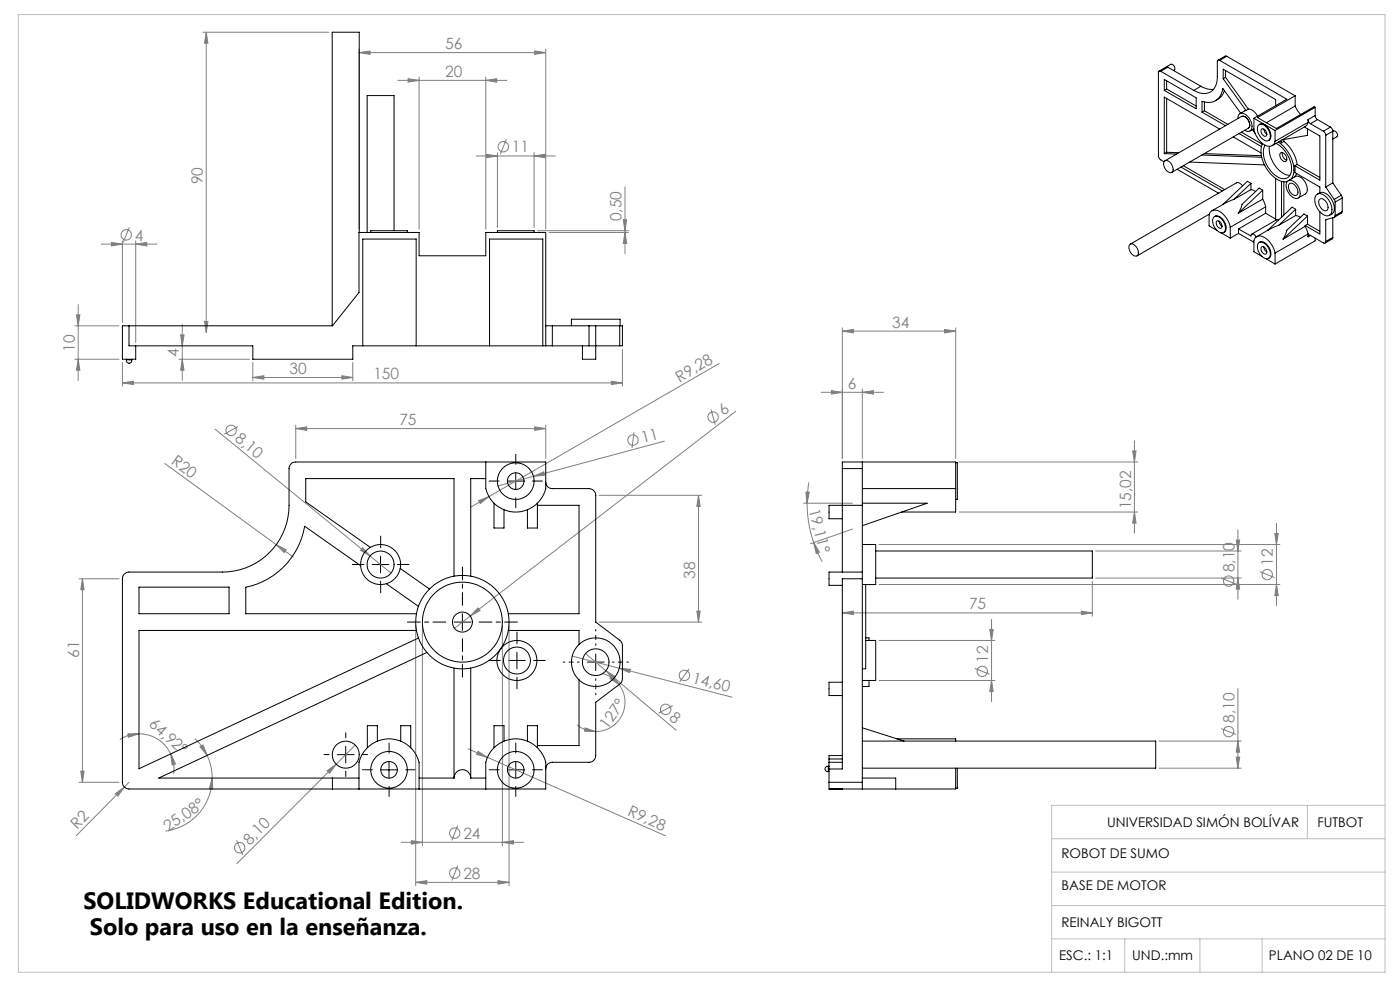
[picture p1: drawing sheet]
<svg xmlns="http://www.w3.org/2000/svg" width="420mm" height="297mm" viewBox="0 0 420 297" stroke-linecap="round" stroke-linejoin="round" font-family="sans-serif">
<g fill="none" stroke="#808080" stroke-width=".3">
<path d="M60.9 9.7h37.8M61.9 9.7v90M61.9 9.7l.5 3.2h-1.1zM107.7 15.8l3.3-.5v1zM107.7 14.8v53.8M107.7 15.8h56M160.4 15.3l3.3 .5-3.3 .5zM163.7 14.8v53.8M119.4 24.1h32.7M122.4 23.6l3.3 .5-3.3 .5zM125.7 23.1v45.5M145.7 24.1l3.3-.5v1z"/>
<path d="M145.7 23.1v45.5M142.9 46.7h23.7M145.9 46.2l3.3 .5-3.3 .6zM149.2 45.8v22.4M151.9 41.7l-1.8 4.5M160.2 46.7l3.3-.5v1.1zM160.2 45.8v22.4M187.5 56v20M30.4 73.2h16.7M33.4 72.7l3.3 .5-3.3 .5zM36.7 72.2v24.5M38.8 68.2l-1.8 4.4"/>
<path d="M40.7 73.2l3.3-.5v1zM40.7 72.2v30.5M161.2 69.1h27.3M164.7 69.7h23.8M187 65.9h1l-.5 3.2zM187.5 69.7l.5 3.3h-1zM22.4 97.6h13.3M22.9 94.4h1.1l-.5 3.2zM23.5 91.3v22.7M54.7 97.3v16.7M61.3 96.3h1.1l-.5 3.4zM252.7 99.2l3.3-.5v1.1z"/>
<path d="M252.7 98.2v39.2M252.7 99.2h34M283.4 98.7l3.3 .5-3.3 .6zM286.7 98.2v39.2M22.4 107.7h13.3M23.5 107.7l.5 3.2h-1.1zM36.7 114.8l3.3-.5v.9zM36.7 108.7v7M36.7 114.8h150M53.7 107.7h21.2M54.2 100.4h1l-.5 3.2zM54.7 107.7l.5 3.2h-1z"/>
<path d="M75.8 113.1l3.4-.5v1zM75.8 108.7v5.4M75.8 113.1h30M102.6 112.6l3.2 .5-3.2 .5zM105.8 108.7v5.4M183.4 114.3l3.3 .5-3.3 .4zM186.7 104.7v11M215.8 108.9l-69.1 39.9M246.3 117.6h18.7M249.4 117.1l3.3 .5-3.3 .5zM258.7 117.6l3.3-.5v1zM258.7 116.6v20.8"/>
<path d="M49.5 138.9l38.5 28.1M64.5 128.6l46.6 38M71.4 127.8l-4.2 2.3M88.7 128.4l3.3-.5v1.1zM88.7 127.5v9.9M88.7 128.4h75M160.4 127.9l3.3 .5-3.3 .6zM163.7 127.5v9.9M190.2 129.5l-.6 4.8M199.3 132.2l-39.3 10.6M213.3 122.7l1.3 4.6M220.7 123.3l-79.6 61.3"/>
<path d="M287.7 138.5h53.6M339.8 135.1h1l-.5 3.4zM340.3 132.1v27.7M143.6 150l3.1-1.2-2.6 2.1zM146.7 148.8l-5.5 3.2M160 142.8l3.1-1.4 .2 1zM160 142.8l-10.6 2.8M179.7 148.4h30.8M209.5 148.4v38M209.5 148.4l.5 3.4h-.9zM241.1 150.8h14.6M241.8 147.5h1l-.7 3.3z"/>
<path d="M242.1 150.8l.2 3.4 .5 3.5 1.3 4.9M242.7 144.5l-.6 6.3M255.8 158.6l-12.6 4.3M287.7 153.5h53.6M340.3 153.5l.5 3.3h-1zM371.4 158.8v20.8M382.4 159.9h1.1l-.6 3.3zM382.9 156.8v24.7M23.7 173.5h12M24.7 173.5v61M24.7 173.5l.5 3.2h-1zM82.9 163.2l2.9 1.6-.5 .8z"/>
<path d="M108.8 164.1l2.3 2.5-2.9-1.7zM111.1 166.6l6.2 5.2M244.1 162.6l1.7 2.9-.9 .4zM244.1 162.6l2.6 5.8M263.7 163.2h120.3M263.7 175.2h120.3M327.7 174.2v10.5M328.7 165.1h43.7M328.7 173.2h43.7M366.4 173.2l4.4 1.8M370.9 161.9h1l-.5 3.2zM371.4 173.2l.5 3.4h-1z"/>
<path d="M377.9 171.3l4.5 1.8M382.9 175.2l.6 3.3h-1.1zM124.7 187.5v78M126.7 187.5v66M141.1 184.6l-4.8 3.7M143.4 182.2l.6 .8-2.9 1.6zM150.7 187.5v66M152.7 187.5v78M171.7 196.6l47.9 12.3M175.6 195.9l6.2 5.1M179.7 186.4h30.8M209.1 183.2h.9l-.5 3.2z"/>
<path d="M252.7 183.7l3.3-.5v1zM252.7 183.7h75M263.7 191.9h34.7M296.9 188.7h1.1l-.5 3.2zM297.5 185.6v24.7M324.4 183.2l3.3 .5-3.3 .5zM38.4 219.9h3.3l-3.2 1zM41.7 219.9a10.6 10.6 0 0 1 9.5 6.1M41.7 219.9l-2.8 .4-3 1.3M173.1 217.3l2.7 1.4 2.9 .5M175.5 218.2l3.2 1-3.3-.1zM180.8 201.9l2.4 1 1.7 1.3 .8 1"/>
<path d="M181.8 201l2.8 1.8-.6 .7zM181.8 201l21 17.9M183.7 202.6l2 2.6-2.7-1.9zM185.7 205.2a8.8 8.8 0 0 1 .9 9.2 8.8 8.8 0 0 1-7.9 4.8M185.8 200.3l3.3 .3-.3 1zM201.8 211.5l-4.2 2.2M206.7 200.5l-2.8 3.9M263.7 203.9h34.7M292.5 200.3l4.4 1.8M297.5 203.9l.5 3.4h-1.1zM366.4 218.4l4.4 1.7M371.4 206.3v23.9"/>
<path d="M23.7 234.5h12M24.2 231.1h1l-.5 3.4zM34.6 237.9l2.7-2-2 2.7zM37.3 235.9l-14.4 14.5M38.7 234.5l-1.4 1.4M51.2 226l1.4 3-1 .3zM51.2 226l.9 2.6v3.3M58.5 221.4l1.9 2 1.7 3M60 223.8l.9-.5 1.2 3.1zM62.1 226.4l1 2.7 .5 4.1M63.6 233.2l.2 3.3-1-.1zM63.6 233.2a16 16 0 0 1-13.9 15.9"/>
<path d="M98.1 231l2.8-2-2 2.7zM106.6 223.3l-35.6 35.5M140.4 224.4l59.3 26.1M143.4 225.2l2.8 1.8-3.2-.9zM347.7 222.1h24.7M347.7 230.2h24.7M370.9 226.9h1l-.5 3.3zM371.4 222.1l.5 3.3h-1zM71 251.8l1.8 4.5M120.4 252.4h36.7M123.4 252l3.3 .4-3.3 .6zM137.3 259.5l-1.8 4.4"/>
<path d="M137.3 247.4l-1.8 4.5M150.7 252.4l3.3-.4v1zM124.7 264.4l3.3-.5v1.1zM124.7 264.4h28M149.4 263.9l3.3 .5-3.3 .6z"/>
<circle cx="151" cy="44" r="1.56"/>
<circle cx="37.9" cy="70.4" r="1.56"/>
<circle cx="69.3" cy="129" r="1.55"/>
<circle cx="189.9" cy="131.9" r="1.55"/>
<circle cx="213.9" cy="125" r="1.55"/>
<circle cx="368.6" cy="174.1" r="1.56"/>
<circle cx="380.2" cy="172.2" r="1.56"/>
<circle cx="199.7" cy="212.6" r="1.56"/>
<circle cx="205.3" cy="202.4" r="1.56"/>
<circle cx="294.7" cy="201.2" r="1.55"/>
<circle cx="368.6" cy="219.3" r="1.56"/>
<circle cx="71.9" cy="254" r="1.57"/>
<circle cx="136.4" cy="249.7" r="1.56"/>
<circle cx="136.4" cy="261.7" r="1.55"/>
</g>
<g fill="none" stroke="#000" stroke-width=".3" stroke-dasharray="15.2 1.3 1.3 1.3">
<path d="M154.7 139.2v-3M149.7 144.2h-3M154.7 149.2v3M159.7 144.2h3M109.2 169.2h-3.5M114.2 164.2v-3.5M114.2 174.2v3.5M119.2 169.2h3.5M150.1 197.9h-3.5M155.1 192.9v-3.5M160.1 197.9h3.5M155.1 202.9v3.5"/>
<path d="M98.7 226.1h-1.5M103.7 221.2v-1.6M103.7 231.1v1.6M108.7 226.1h1.6M111.7 230.7h-3M116.7 225.7v-3M116.7 235.7v3M121.7 230.7h3M149.7 230.7h-3M154.7 225.7v-3M154.7 235.7v3M159.7 230.7h3"/>
</g>
<path d="M133.7 186.4h-11.5M138.7 181.4v-11.5M138.7 191.4v11.5M143.7 186.4h11.5" fill="none" stroke="#000" stroke-width=".3" stroke-dasharray="15.2 1.3 1.3 1.3" stroke-dashoffset="11.4"/>
<path d="M173.7 198.4h-4.8M178.7 193.4v-4.8M183.7 198.4h4.8M178.7 203.4v4.8" fill="none" stroke="#000" stroke-width=".3" stroke-dasharray="15.2 1.3 1.3 1.3" stroke-dashoffset="14.7"/>
<g fill="none" stroke="#000" stroke-width=".3">
<path d="M152.2 144.2h5M154.7 141.7v5M111.7 169.2h5M114.2 166.7v5M136.2 186.4h5M138.7 183.9v5M152.6 197.9h5M155.1 195.5v4.9M176.2 198.4h5M178.7 196v4.9M101.2 226.2h5M103.7 223.7v5"/>
<path d="M114.2 230.7h5M116.7 228.2v5M152.2 230.7h5M154.7 228.2v5"/>
</g>
<path d="M5.5 4.4h410v287h-410zM315.5 251.4h100M392.2 241.4v10M415.5 241.4h-100v50M315.5 271.4h100M315.5 261.4h100M315.5 281.4h100M337.4 281.4v10M360 281.4v10M378.6 281.4v10" fill="none" stroke="#c0c0c0" stroke-width=".3"/>
<g fill="#808080">
<path d="M108.8 164.1l2.3 2.5-2.9-1.7z"/>
<path d="M82.9 163.2l2.9 1.6-.5 .8z"/>
<path d="M160 142.8l3.1-1.4 .2 1z"/>
<path d="M143.6 150l3.1-1.2-2.6 2.1z"/>
<path d="M143.4 182.2l.6 .8-2.9 1.6z"/>
<path d="M98.1 231l2.8-2-2 2.7z"/>
<path d="M34.6 237.9l2.7-2-2 2.7z"/>
<path d="M181.8 201l2.8 1.8-.6 .7z"/>
<path d="M143.4 225.2l2.8 1.8-3.2-.9z"/>
<path d="M185.8 200.3l3.3 .3-.3 1z"/>
<path d="M51.2 226l1.4 3-1 .3zM38.4 219.9h3.3l-3.2 1z"/>
<path d="M160.4 127.9l3.3 .5-3.3 .6zM88.7 128.4l3.3-.5v1.1zM102.6 112.6l3.2 .5-3.2 .5zM75.8 113.1l3.4-.5v1zM160.2 46.7l3.3-.5v1.1zM145.9 46.2l3.3 .5-3.3 .6zM283.4 98.7l3.3 .5-3.3 .6zM252.7 99.2l3.3-.5v1.1zM324.4 183.2l3.3 .5-3.3 .5zM252.7 183.7l3.3-.5v1z"/>
<path d="M124.7 264.4l3.3-.5v1.1zM149.4 263.9l3.3 .5-3.3 .6zM123.4 252l3.3 .4-3.3 .6zM150.7 252.4l3.3-.4v1zM36.7 114.8l3.3-.5v.9zM183.4 114.3l3.3 .5-3.3 .4zM107.7 15.8l3.3-.5v1zM160.4 15.3l3.3 .5-3.3 .5zM122.4 23.6l3.3 .5-3.3 .5zM145.7 24.1l3.3-.5v1zM33.4 72.7l3.3 .5-3.3 .5zM40.7 73.2l3.3-.5v1z"/>
<path d="M249.4 117.1l3.3 .5-3.3 .5zM258.7 117.6l3.3-.5v1z"/>
<path d="M63.6 233.2l.2 3.3-1-.1zM60 223.8l.9-.5 1.2 3.1z"/>
<path d="M175.5 218.2l3.2 1-3.3-.1zM183.7 202.6l2 2.6-2.7-1.9z"/>
<path d="M54.7 107.7l.5 3.2h-1zM54.2 100.4h1l-.5 3.2zM187.5 69.7l.5 3.3h-1zM187 65.9h1l-.5 3.2zM340.3 153.5l.5 3.3h-1zM339.8 135.1h1l-.5 3.4z"/>
<path d="M209.1 183.2h.9l-.5 3.2zM209.5 148.4l.5 3.4h-.9z"/>
<path d="M24.7 173.5l.5 3.2h-1zM24.2 231.1h1l-.5 3.4zM22.9 94.4h1.1l-.5 3.2zM23.5 107.7l.5 3.2h-1.1zM61.9 9.7l.5 3.2h-1.1zM61.3 96.3h1.1l-.5 3.4zM382.4 159.9h1.1l-.6 3.3zM382.9 175.2l.6 3.3h-1.1zM370.9 161.9h1l-.5 3.2zM371.4 173.2l.5 3.4h-1zM371.4 222.1l.5 3.3h-1zM370.9 226.9h1l-.5 3.3zM296.9 188.7h1.1l-.5 3.2zM297.5 203.9l.5 3.4h-1.1z"/>
<path d="M241.8 147.5h1l-.7 3.3zM244.1 162.6l1.7 2.9-.9 .4z"/>
</g>
<g fill="none" stroke="#000" stroke-width=".3">
<path d="M365.9 18.1a.44 .44 0 0 0-.5 0 .44 .44 0 0 0-.2 .4v4.5a4.3 4.3 0 0 1-4.1 5l-1.2-.1-1.8-.8M365.9 18.1l20.1 11.6-9.8 5.8M368 16.9l-.5-.1-2.1 1.3M368 16.9l-2.1 1.2M368 16.9l20.5 11.8M348.2 21.4a.42 .42 0 0 0-.5-.1 .42 .42 0 0 0-.2 .5v25l.4 .9 1.3 .8M348.2 21.4l9.9 5.7M348.2 21.4l2.1-1.3 10 5.8M349.3 23.8l9.5 5.5v3.3l-9.5-5.5zM350 26.7l8.8 5.1M350 24.2v2.5M350 29.5v16.1"/>
<path d="M350 26.7l-.7 .4M352.1 21.1a1.09 1.09 0 0 0 .2-1.2 1.09 1.09 0 0 0-1-.6l-3.6 2M360.3 25.9l1.8 .7 2 .2M360.3 25.9l-2.2 1.2M360.6 33.6v-3.2a4.4 4.4 0 0 0 6.3-3.9l5.3 7.4M360.6 33.6l7.1 4.1M361.3 33.2l7.1 4.1M361.3 30.5v2.7M361.3 33.2l-.7 .4M365.9 38.7l-16.6-9.6v16.9M367 23.6v-2.9l15.7 9.1v1.9M367 23.6l6.8 9.5"/>
<path d="M367.3 27.2a4.7 4.7 0 0 1-2.7 3M367.7 23.2l6.8 9.5M367.7 21.2v2M367.7 23.2l-.7 .4M371.4 35.6a1.39 1.39 0 0 1 .8-1.7 1.39 1.39 0 0 1 1.7 .6 3.8 3.8 0 0 1 1.3 4.6l-.7 .3-1.1-.4M372.4 39.6l6.3 3.6M373.8 33.1l-1.8 1M374.5 32.7a3.5 3.5 0 0 1 2.8 2.1M374.5 32.7l-.7 .4M375.7 38.8l.8 1.2M376.2 35.5v3.2a6.2 6.2 0 0 0 4.6 5.1l.9-.2 .5-.5 .3-.7M376.2 38.6l-1.2 .7"/>
<path d="M376.2 35.5l6.3 3.6M377.5 37.6a1.84 1.84 0 0 1 2.8 .9 2.72 2.72 0 0 1 .2 3.6 3.1 3.1 0 0 1-3.2-2.9v-1.1zM377.8 37.4a1.9 1.9 0 0 1 2.6 1 2.48 2.48 0 0 1 .1 3.7M378.5 38.7a1.35 1.35 0 0 1 1.3 .7 1.35 1.35 0 0 1-.1 1.4 1.53 1.53 0 0 1-1.2-2.1zM379.2 38.7l.2 .8 .6 .7M382.5 39.1v3.3M388.5 31.8l1.7 2.5M388.5 28.7l-11.2 6.5 5.6 3.3 11.3-6.5 .3 .2M388.5 31.8l-8.6 5M388.5 28.7v3.1M391.5 37.9l-9.8 5.7M391.5 37.9v.3l4.5 2.5v13.3l-7.6-4.3"/>
<path d="M392.3 38.6v2l-7.7 1.3M392.4 36.7l-.3 .7-.6 .5M392.4 35.8l.1 .6 .6 .7M392.4 35.8v.9M392.4 36.7l-9.9 5.7M393.1 37.1l3.9 2.2M394.5 34.6l.2 .5 .6 .7M394.5 32.2l-12 6.9M394.5 34.6l-2.1 1.2M394.5 32.2v2.4M395.3 35.8l-2.2 1.3M395.3 35.8l3.8 2.3"/>
<path d="M397 39.3l.6 .7 .1 .5M399.1 38.1l.6 .7 .1 .5M399.1 38.1l-2.1 1.2M399.8 39.4a1.05 1.05 0 0 1 1.2 .4 1.05 1.05 0 0 1 0 1.2l-1.2 .7M399.8 39.3l-2.1 1.2M399.8 39.3v15.5M349.3 46l3.7 .2M349.4 48.3a1.94 1.94 0 0 1 2.4 1.8 1.07 1.07 0 0 1-.2 1.6 1.07 1.07 0 0 1-1.6-.5 2.41 2.41 0 0 1-.6-2.9zM349.5 48.2l23-13.3a2.35 2.35 0 0 1 2 3.5l-23 13.3M350 45.6l3.7 .2M350 45.6l-.7 .4M353.1 50.7l12.4 7.2"/>
<path d="M354.3 50.1l12.4 7.1M355 49.7l12.4 7.1M356.9 48.6l22.4 .8M360.6 46.5l17.9 .6M361.3 46l17.1 .7M370 41l8.3 4.9M370.1 59.8l-3.2 1.5M371.7 40l6.7 3.9M372.7 55.7a1.56 1.56 0 0 0-1.8-.9l-31.8 18.4M375.3 56.8l1.4 .6M375.3 55v1.8M375.3 55l-1.1-.7-7.3 7"/>
<path d="M375.3 56.8l-5.2 3M375.3 55l-5.2 4.8M378.7 43a9.7 9.7 0 0 0 6.3 11.5l1.2-.1M378.8 59.7l.9 2.3M378.8 57l-1-.6-5.2 4.8-1.1 2.7M378.8 57v2.7M378.8 59.7l-7.3 4.2M378.8 57l-7.3 6.9M380.8 43.8a8.5 8.5 0 0 0 5.8 8.7l.4 .1M382.7 53.5v12.5M382.8 43a8.8 8.8 0 0 1 4.4 9 2.56 2.56 0 0 1-4.2 .8 8.3 8.3 0 0 1-3.6-9l.2-.3M383.5 42.6a10.2 10.2 0 0 1 4.4 9.9l-.5 1.1"/>
<path d="M383.9 42.4l.6 .4M384.2 45.8a1.68 1.68 0 0 1 1.6 .8 1.68 1.68 0 0 1-.1 1.8 1.77 1.77 0 0 1-1.5-2.6zM384.5 42v.8M384.5 54.4v10.7M384.7 45.7a2.05 2.05 0 0 0 1.3 2.3M385.2 42.4a11.6 11.6 0 0 1 3.9 6.9M385.2 41.8v.6M385.2 54.5v9.9M385.2 42.4l-.7 .4M386.1 54.4a1.86 1.86 0 0 1 2.9 .8 3.2 3.2 0 0 1 .5 4.1 2.96 2.96 0 0 1-3.4-2.4l-.3-1.2zM386.5 54.1l2.1-1.2a3.3 3.3 0 0 1 3.5 3 1.88 1.88 0 0 1-.5 2.2l-2.1 1.2M386.8 55.1a2.18 2.18 0 0 1 2.6 2.2 1.01 1.01 0 0 1-.6 1.3 1.01 1.01 0 0 1-1.3-.6 2.37 2.37 0 0 1-.7-2.9z"/>
<path d="M388.4 49.7v2l7.6 4.4v1.7M389 52l-.6 1M389.1 49.3l6.9 3.9M389.1 49.3l-.7 .4M394.9 58.4a2.27 2.27 0 0 1 3.2 .9 4.4 4.4 0 0 1 1.1 4.9 2.08 2.08 0 0 1-3.1-.6 4.3 4.3 0 0 1-1.2-5.2zM395.7 59.9a1.44 1.44 0 0 1 2.3 .9 1.62 1.62 0 0 1-.2 2.4 2.63 2.63 0 0 1-2.1-3.3zM396 57.8a3.2 3.2 0 0 1 3.6 2.1 3.1 3.1 0 0 1 0 4.2l-.7 .4M396 57.7l-.8 .5M397.7 40.5v15.6M397.7 56.1l2.6 3.7M399.8 54.8l-2.1 1.3M399.8 54.8l2.6 3.7"/>
<path d="M400.3 59.8l.2 .8M402.4 58.5l.3 .8M402.4 58.5l-2.1 1.3M402.7 59.3l-2.2 1.3M402.7 59.3v4.1M107.8 69.7v-60h-8.1v87.9M111.2 69.7v-.6h11v.6M118.2 69.1v-40.5h-8.1v41.1M149.2 69.7v-.6h11v.6M338.8 73.4a1.28 1.28 0 0 1 2.1 .6 1.78 1.78 0 0 1 0 2.8 2.64 2.64 0 0 1-2.1-3.4zM362.8 64.2l-21.7 12.5M364.1 65.2a1.85 1.85 0 0 1 2.7 .9 2.77 2.77 0 0 1 .3 3.6 3 3 0 0 1-3.2-3l-.1-.7z"/>
<path d="M364.3 64.9a2.29 2.29 0 0 1 3 1.6 2.17 2.17 0 0 1-.2 3.2M364.9 66.4a1.25 1.25 0 0 1 1.7 1.4 .62 .62 0 0 1-.5 .7 .62 .62 0 0 1-.7-.5l-.5-.7zM365.7 66.3l.2 .8 .7 .7M365.9 66.4h-.2M366.3 69.8l2.8 1.6M366.9 61.3l-3.3 1.9M369.1 68.1a6.2 6.2 0 0 0-4.6-5.1l-1 .2-.7 .9-.1 3.6 2.4 1.4M369.1 68.1v3.3M371.5 68.6l3.8 2.1a.62 .62 0 0 1 .5-.6 .62 .62 0 0 1 .7 .4l.4 .5M371.5 68.6v1.4M371.5 70l4.7 2.6M371.5 70l-2.4 1.4"/>
<path d="M377.5 72.9a1.9 1.9 0 0 1 2.8 .9 2.72 2.72 0 0 1 .2 3.6 2.66 2.66 0 0 1-3-2.1l-.3-1.2zM377.8 72.7a1.87 1.87 0 0 1 2.5 .9 2.72 2.72 0 0 1 .4 3.7l-.2 .1M378.5 74a1.35 1.35 0 0 1 1.3 .7 1.35 1.35 0 0 1-.1 1.5 1.51 1.51 0 0 1-1.2-2.2zM379.2 74l.2 .8 .6 .8M379.3 74.1l-.1 .1M379.7 63.9l3 1.7M379.7 62v1.9M379.7 62l-10.6 6.1M379.7 63.9l-8.2 4.7M379.8 77.5l2.7 1.6M380.3 69l-3.3 1.9M382.5 75.8a5.9 5.9 0 0 0-4.9-5.1l-.9 .5-.4 .6-.1 3.7 2.4 1.3"/>
<path d="M382.5 75.8v3.3M383.6 67.6l-3.3 1.4M383.6 65.9h-.7l-7.4 4.3M388.7 64.6l1.4 .6M388.7 62.7v1.9M388.7 62.7l-1.1-.6-7.3 6.9M388.7 64.6l-5.1 3M388.7 62.7l-5.1 4.9M391.5 67.8l.9 2.3M391.5 67.6v.2M391.5 67.8l-6.6 3.9M392.3 64.7l-1.1-.6-5.2 4.9-1.1 2.7"/>
<path d="M392.3 64.7v2.5M392.3 67.2l3.7 2.1M392.3 64.7l-7.4 7M392.3 67.2l-.8 .4M392.4 70.1v.9M392.4 70.1l-9.9 5.7M393.1 70.6l3.9 2.2a.44 .44 0 0 0 .5 0 .44 .44 0 0 0 .2-.4M393.1 70.6a.44 .44 0 0 0-.5-.1 .44 .44 0 0 0-.2 .5M393.1 70.6l-.7 .4M394.5 71.4v.8l-12 6.9M396 63.5v6.6l-4.5-2.5M399.8 71.2l-.1 .3-2.2 1.3"/>
<path d="M399.8 65.2v6M399.8 71.2l-2.1 1.2M400.5 64.6l-.2 .5-2.6 .8v6.5M400.5 60.6v4M402.7 63.4l-.2 .4-2.2 1.3M402.7 63.4l-2.2 1.2M38.7 97.6h-2v10.1h4v-4.1M38.7 97.6h61l8-9.9v-18h18v7h20v-7h18v33.9M38.7 97.6v6h37.1v4.1h30v-4.1h3M163.7 97.6h2M165.7 97.6h11M165.7 97.6v6"/>
<path d="M171.4 97.6v-1.9h14.6v1.9M176.7 97.6h2M176.7 97.6v6M178.7 97.6v10.1h-4v-4.1M178.7 97.6h7.2M185.9 97.6h.8v6h-.8M185.9 97.6v6M37.9 107.8a.82 .82 0 0 0 .8 1.1 .82 .82 0 0 0 .8-1.1M37.9 107.8h1.6M37.9 107.7v.1M39.5 107.7v.1M108.8 103.6h16"/>
<path d="M108.8 103.6v-32h16v32M124.8 103.6h22.1M146.9 103.6h15.9M146.9 103.6v-32h15.9v32M162.8 103.6h.9M163.7 103.6h2M165.7 103.6h11M176.7 103.6h9.2M145.7 138.5v7.9a9.3 9.3 0 0 0 9 7.1 9.3 9.3 0 0 0 9-7.1v-7.9h-75a1.99 1.99 0 0 0-2 1.9v11a20 20 0 0 1-20 20h-28a1.99 1.99 0 0 0-2 2.1v61a1.99 1.99 0 0 0 2 2h125v-8a9.3 9.3 0 0 0-9-7.1 9.3 9.3 0 0 0-9 7.1v8M258.7 138.5v1.9M286.7 138.7h.5v11h-.5M145.7 143.4h-4.5v29.3"/>
<path d="M148.2 150.8v7.5h3v-5.5M161.2 150.8v7.5h-3v-5.5M161.2 151.4h12.5v32.5h-21.2M163.7 144.5a1.93 1.93 0 0 0 2 1.9h11a2.05 2.05 0 0 1 2 2v38l7.4 5.6 .4 .6 .2 .9v9.9l-.2 .9-.6 .7-7.2 5.5v15.9a2.05 2.05 0 0 1-2 2.1h-11a1.93 1.93 0 0 0-2 2M252.7 140.4v31M252.7 140.4v-1.9h34v7.9M252.7 140.4h6M258.7 151.4v20M258.7 151.4h-10v4.1h4M258.7 146.4h28M258.7 140.4v11M258.7 150.8h19.5l-19.5 6.7"/>
<path d="M286.7 146.4v7.1h-16.2M41.7 176h27v7.9h-27zM108.2 169.5l-16.8-11.8a22.5 22.5 0 0 1-17.7 18.3v7.9h51.3M111.1 164l-19.4-13.6v-7h44.5v29.3M115.9 174.9l9.6 6.8M120.1 170.4l8.7 6.1M258.7 171.4v2.1M258.7 171.4h-10v4h4M258.7 163.2h4v12h-4M258.7 173.5h-6v57h-4M258.7 173.5v61M259.7 175.2v25.2h-1"/>
<path d="M262.7 165.1h65v8.1h-65M125 188.9h-83.3v41.5l83.9-39.2M128.1 195.5l-80.5 37.7h60.1M152.5 188.9h21.2v4.2M259.7 191.9h3v12h-4M259.7 191.2h1v.7M136.2 200.2v33M141.2 200.2v33M173.7 203.8v19.6h-12.5M252.7 204.5h-4v4h4M258.7 218.1l12.5 4M260.7 203.9v1.8h-2"/>
<path d="M99.7 233.2v3.3M107.7 236.5v-8a9.3 9.3 0 0 1 9-7.1 9.3 9.3 0 0 1 9 7.1v8M113.2 222.1v-4.6h-3v6.6M120.2 222.1v-4.6h3v6.6M125.7 233.2h10.5M136.2 233.2a2.5 2.5 0 0 1 2.5-2.5 2.5 2.5 0 0 1 2.5 2.5M141.2 233.2h4.5M151.2 222.1v-4.6h-3v6.6M158.2 222.1v-4.6h3v6.6M248.5 229.7a.82 .82 0 0 0-1 .7 .82 .82 0 0 0 1 .8M248.5 229.7v1.5M248.5 229.7h.2"/>
<path d="M248.5 231.2h.2M248.7 228.5v2M248.7 228.5h4M248.7 234.5h10M248.7 227.5v1M248.7 230.5v4M248.7 227.5h4M252.7 226.4h-4v1.1M258.7 234.5v2M258.7 222.1h88v8.1h-88M258.7 233.2h10v3.3M269.1 221.4h17.6v.7"/>
<path d="M286.7 230.2v6.3h-38v-2M287.2 230.2v6h-.5"/>
<circle cx="154.7" cy="144.2" r="2.51"/>
<circle cx="154.7" cy="144.2" r="5.5"/>
<circle cx="114.2" cy="169.2" r="4"/>
<circle cx="114.2" cy="169.2" r="6"/>
<circle cx="138.7" cy="186.5" r="3"/>
<circle cx="138.7" cy="186.5" r="12"/>
<circle cx="138.7" cy="186.4" r="14"/>
<circle cx="155.1" cy="197.9" r="6"/>
<circle cx="155.1" cy="198" r="4.1"/>
<circle cx="178.7" cy="198.5" r="4"/>
<circle cx="178.7" cy="198.5" r="7.3"/>
<circle cx="103.7" cy="226.2" r="4"/>
<circle cx="116.7" cy="230.7" r="2.49"/>
<circle cx="116.7" cy="230.7" r="5.5"/>
<circle cx="154.7" cy="230.7" r="5.5"/>
<circle cx="154.7" cy="230.7" r="2.5"/>
</g>
<g font-size="7.1">
<text x="25" y="272.4">SOLIDWORKS Educational Edition.</text>
<text x="26.9" y="280.1">Solo para uso en la enseñanza.</text>
</g>
<g font-size="4.7" fill="#808080">
<text x="133.5" y="14.7">56</text>
<text x="133.5" y="23.1">20</text>
<text x="153.6" y="45.7">11</text>
<text x="60.9" y="55.3" transform="rotate(-90 60.9 55.3)">90</text>
<text x="186.5" y="66.3" transform="rotate(-90 186.5 66.3)">0,50</text>
<text x="40.5" y="72.1">4</text>
<text x="267.7" y="98.2">34</text>
<text x="22.5" y="105.5" transform="rotate(-90 22.5 105.5)">10</text>
<text x="53.7" y="107" transform="rotate(-90 53.7 107)">4</text>
<text x="86.8" y="112.1">30</text>
<text x="112" y="113.7">150</text>
<text x="203.9" y="114.6" transform="rotate(-30 203.9 114.6)">R9,28</text>
<text x="254.4" y="116.6">6</text>
<text x="217" y="124.8" transform="rotate(-38 217 124.8)">6</text>
<text x="70.3" y="131.9" transform="rotate(39 70.3 131.9)">8,10</text>
<text x="119.8" y="127.4">75</text>
<text x="192.8" y="132.9" transform="rotate(-15 192.8 132.9)">11</text>
<text x="51.1" y="138.8" transform="rotate(36 51.1 138.8)">R20</text>
<text x="242.6" y="152.9" transform="rotate(76 242.6 152.9)">19,11°</text>
<text x="339.3" y="152.6" transform="rotate(-90 339.3 152.6)">15,02</text>
<text x="208.6" y="173.5" transform="rotate(-90 208.6 173.5)">38</text>
<text x="370.3" y="171.6" transform="rotate(-90 370.3 171.6)">8,10</text>
<text x="381.9" y="169.6" transform="rotate(-90 381.9 169.6)">12</text>
<text x="290.7" y="182.7">75</text>
<text x="23.7" y="197.2" transform="rotate(-90 23.7 197.2)">61</text>
<text x="296.4" y="198.6" transform="rotate(-90 296.4 198.6)">12</text>
<text x="207.4" y="204.7" transform="rotate(14 207.4 204.7)">14,60</text>
<text x="200.6" y="215.5" transform="rotate(40 200.6 215.5)">8</text>
<text x="44.4" y="217.3" transform="rotate(42 44.4 217.3)">64,92°</text>
<text x="182.2" y="218.9" transform="rotate(-54 182.2 218.9)">127°</text>
<text x="370.3" y="216.7" transform="rotate(-90 370.3 216.7)">8,10</text>
<text x="188" y="244.3" transform="rotate(24 188 244.3)">R9,28</text>
<text x="23.1" y="248.8" transform="rotate(-45 23.1 248.8)">R2</text>
<text x="50.5" y="249.4" transform="rotate(-34 50.5 249.4)">25,08°</text>
<text x="139" y="251.4">24</text>
<text x="75" y="253.4" transform="rotate(-45 75 253.4)">8,10</text>
<text x="139" y="263.4">28</text>
</g>
<g font-size="4">
<text x="332.1" y="247.9">UNIVERSIDAD SIMÓN BOLÍVAR</text>
<text x="395.2" y="247.9">FUTBOT</text>
<text x="318.5" y="257.3">ROBOT DE SUMO</text>
<text x="318.5" y="266.7">BASE DE MOTOR</text>
<text x="318.5" y="277.9">REINALY BIGOTT</text>
<text x="317.7" y="287.8">ESC.: 1:1</text>
<text x="339.7" y="287.8">UND.:mm</text>
<text x="380.7" y="287.8">PLANO 02 DE 10</text>
</g>
</svg>
